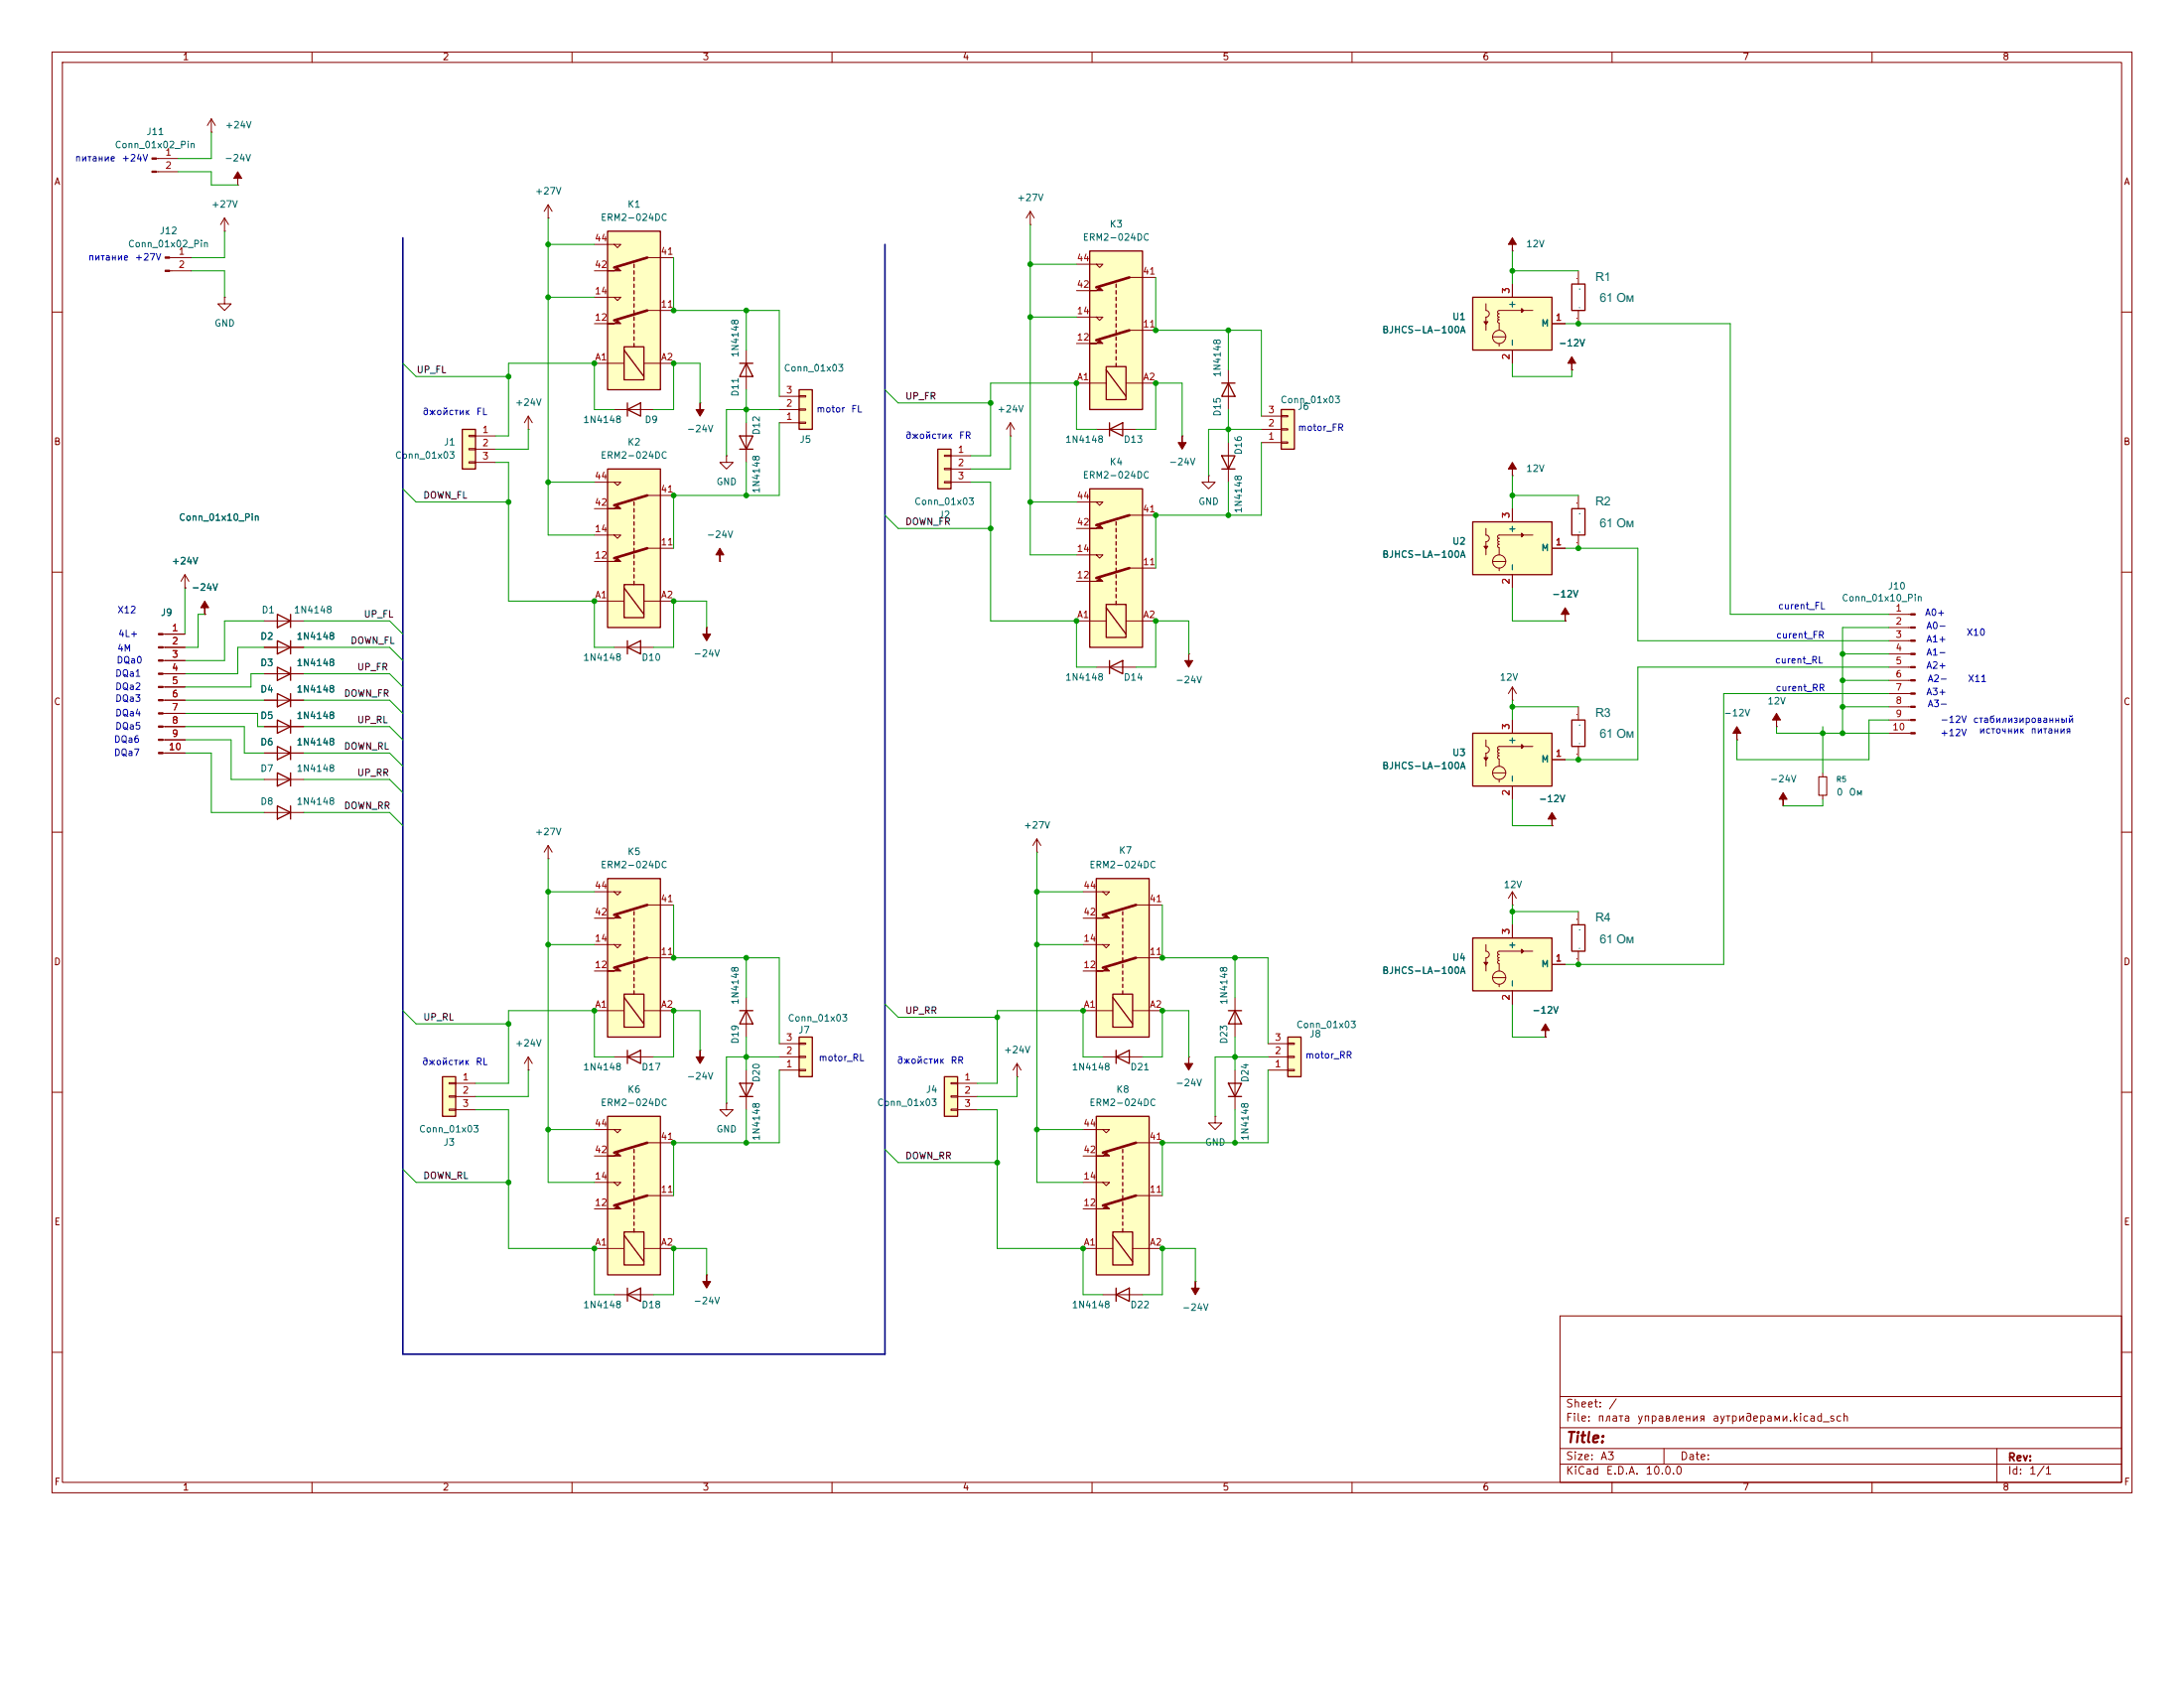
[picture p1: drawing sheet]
<svg xmlns="http://www.w3.org/2000/svg" width="279mm" height="216mm" viewBox="0 0 279 216" stroke-linecap="round" stroke-linejoin="round" font-family="sans-serif">
<g fill="none" stroke="#840000" stroke-width=".13">
<path d="M6.7 6.7h266v184.2h-266zM8 8h263.4v181.6h-263.4zM27 16.9h.1M27 15.2l-.5 .9M27 15.2l.5 .9M27 15.2v1.7M39.9 6.7v1.3M73.2 6.7v1.3M106.4 6.7v1.3M139.7 6.7v1.3M173 6.7v1.3M206.2 6.7v1.3"/>
<path d="M239.5 6.7v1.3M6.7 39.9h1.3M28.7 38v.9h.9l-.9 .8-.8-.8h.8M28.7 38h.1M28.7 29.6h.1M28.7 27.9l-.5 .8M28.7 27.9l.5 .8M28.7 27.9v1.7M30.4 23.7h.1M271.4 39.9h1.3M67.6 54.9h.1M67.6 53.2l-.5 .9"/>
<path d="M67.6 53.2l.5 .9M67.6 53.2v1.7M78.6 52.4h5M89.6 51.5h.1M92.9 58.3v.8h.9l-.9 .9-.8-.9h.8M92.9 58.3h.1M157.1 47.3v5.1M6.7 73.2h1.3M92.1 71.8h.1M271.4 73.2h1.3M78.6 82.8h5M90.4 80.3h.1"/>
<path d="M6.7 106.4h1.3M271.4 106.4h1.3M6.7 139.7h1.3M271.4 139.7h1.3M6.7 173h1.3M199.6 168.3h71.8v21.3h-71.8zM199.6 178.6h71.8M271.4 173h1.3M39.9 189.6v1.3M73.2 189.6v1.3M106.4 189.6v1.3M139.7 189.6v1.3"/>
<path d="M173 189.6v1.3M199.6 187.3h71.8M199.6 185.3h71.8M199.6 182.6h71.8M206.2 189.6v1.3M212.9 185.3v2M239.5 189.6v1.3M255.5 185.3v4.3"/>
</g>
<path d="M80.3 52.4l1.7-.9v1.7zM80.3 51.5v1.7M156.3 49h1.7M157.1 49l.9 1.7h-1.7zM80.3 82.8l1.7-.8v1.6zM80.3 82v1.6" fill="none" stroke="#840000" stroke-width=".17"/>
<g fill="#840000" stroke="#840000" stroke-width=".13">
<path d="M30.4 22l.5 .8h-.5v.9v-.9h-.5z"/>
<path d="M89.6 51.5v.9h.5l-.5 .8-.6-.8h.6z"/>
<path d="M92.1 70.1l.5 .9h-.5v.8v-.8h-.5z"/>
<path d="M90.4 80.3v.8h.5l-.5 .9-.5-.9h.5z"/>
</g>
<path d="M77.7 60h6.8v20.3h-6.8z" fill="#ffffc2"/>
<g fill="none" stroke="#840000" stroke-width=".17">
<path d="M77.7 60h6.8v20.3h-6.8zM141.9 54.9l1.7-.8v1.7zM141.9 54.1v1.7M79.8 74.8h2.6v4.2h-2.6zM79.8 75.2l2.6 3.4M81.1 64.2v.4M81.1 65.1v.4M81.1 65.9v.4M81.1 66.7v.5M81.1 67.6v.4M81.1 68.4v.5M81.1 69.3v.4"/>
<path d="M81.1 70.1v.4M81.1 71v.4M81.1 71.8v.4M81.1 72.7v.4M81.1 73.5v.4M81.1 74.3v.5"/>
</g>
<g fill="none" stroke="#840000" stroke-width=".13">
<path d="M140.2 54.9h5.1M76 68.4h3.4l-.4 .5-.4-.5M76 61.7h3.4l-.4 .4-.4-.4M76 76.9h3.8M76 71.8h1.7M76 65.1h1.7M82.4 76.9h3.8M82.8 70.1h3.4M82.8 63.4h3.4M67.6 136.9h.1M67.6 135.2l-.5 .8M67.6 135.2l.5 .8"/>
<path d="M67.6 135.2v1.7"/>
</g>
<g fill="#840000" stroke="#840000" stroke-width=".13">
<path d="M77.7 71.8h.9l.4-.4 .4 .4z"/>
<path d="M77.7 65.1h.9l.4-.5 .4 .5z"/>
</g>
<path d="M82.8 70.1l-4.2 1.3M82.8 63.4l-4.2 1.2" fill="none" stroke="#840000" stroke-width=".34"/>
<path d="M139.4 32.1h6.8v20.3h-6.8z" fill="#ffffc2"/>
<g fill="none" stroke="#840000" stroke-width=".17">
<path d="M139.4 32.1h6.8v20.3h-6.8zM142.8 36.3v.5M142.8 37.2v.4M142.8 38v.4M142.8 38.9v.4M142.8 39.7v.4M141.5 46.9h2.6v4.2h-2.6zM141.5 47.3l2.6 3.4M142.8 40.6v.4M142.8 41.4v.4M142.8 42.2v.5M142.8 43.1v.4"/>
<path d="M142.8 43.9v.5M142.8 44.8v.4M142.8 45.6v.4M142.8 46.5v.4"/>
</g>
<g fill="none" stroke="#840000" stroke-width=".13">
<path d="M137.7 33.8h3.4l-.4 .4-.5-.4M137.7 37.2h1.7M144.5 35.5h3.4M137.7 40.6h3.4l-.4 .4-.5-.4M137.7 49h3.8M137.7 43.9h1.7M144.1 49h3.8M144.5 42.2h3.4M241.6 78.6h2.8M241.6 80.3h2.8M241.6 82h2.8M241.6 83.6h2.8"/>
<path d="M241.6 85.3h2.8M241.6 87h2.8M241.6 88.7h2.8M241.6 90.4h2.8M241.6 92.1h2.8M241.6 93.8h2.8M132.6 109h.1M132.6 107.3l-.5 .8M132.6 107.3l.6 .8M132.6 107.3v1.7"/>
</g>
<g fill="#840000" stroke="#840000" stroke-width=".13">
<path d="M139.4 43.9h.8l.5-.4 .4 .4z"/>
<path d="M139.4 37.2h.8l.5-.4 .4 .4z"/>
<path d="M244.4 78.5h.6v.2h-.6z"/>
<path d="M244.4 80.2h.6v.1h-.6z"/>
<path d="M244.4 81.9h.6v.1h-.6z"/>
<path d="M244.4 83.6h.6v.1h-.6z"/>
<path d="M244.4 85.2h.6v.2h-.6z"/>
<path d="M244.4 86.9h.6v.2h-.6z"/>
<path d="M244.4 88.6h.6v.2h-.6z"/>
<path d="M244.4 90.3h.6v.2h-.6z"/>
<path d="M244.4 92h.6v.2h-.6z"/>
<path d="M244.4 93.7h.6v.2h-.6z"/>
</g>
<path d="M144.5 35.5l-4.3 1.3M144.5 42.2l-4.3 1.3" fill="none" stroke="#840000" stroke-width=".34"/>
<path d="M140.2 142.8h6.8v20.3h-6.8z" fill="#ffffc2"/>
<g fill="none" stroke="#840000" stroke-width=".17">
<path d="M201.1 65.1h1.7v3.3h-1.7zM35.5 95.5l1.7 .8-1.7 .9zM37.2 95.5v1.7M140.2 142.8h6.8v20.3h-6.8zM142.4 158l2.5 3.4M142.4 157.6h2.5v4.2h-2.5zM143.6 147v.4M143.6 147.9v.4M143.6 148.7v.4M143.6 149.5v.5M143.6 150.4v.4M143.6 151.2v.5"/>
<path d="M143.6 152.1v.4M143.6 152.9v.4M143.6 153.8v.4M143.6 154.6v.4M143.6 155.5v.4M143.6 156.3v.4M143.6 157.1v.5"/>
</g>
<path d="M201.9 63.4v1.7M201.9 68.4v1.7M33.8 96.3h5.1M228.1 103.1h.1M138.6 151.2h3.3l-.4 .5-.4-.5M138.6 144.5h3.3l-.4 .4-.4-.4M138.6 159.7h3.8M138.6 154.6h1.6M138.6 147.9h1.6M144.9 159.7h3.8M145.3 152.9h3.4M145.3 146.2h3.4" fill="none" stroke="#840000" stroke-width=".13"/>
<g fill="#840000" stroke="#840000" stroke-width=".13">
<path d="M140.2 154.6h.9l.4-.4 .4 .4z"/>
<path d="M140.2 147.9h.9l.4-.5 .4 .5z"/>
<path d="M228.1 101.4l.5 .8h-.5v.9v-.9h-.5z"/>
</g>
<path d="M145.3 152.9l-4.2 1.3M145.3 146.2l-4.2 1.2" fill="none" stroke="#840000" stroke-width=".34"/>
<path d="M59.1 54.9h1.7v5.1h-1.7z" fill="#ffffc2"/>
<path d="M59.1 54.9h1.7v5.1h-1.7z" fill="none" stroke="#840000" stroke-width=".17"/>
<path d="M60 55.7h.8v.1h-.8zM60 57.4h.8v.1h-.8zM60 59.1h.8v.1h-.8zM60.8 55.8h2.6M60.8 57.5h2.6M60.8 59.1h2.6" fill="none" stroke="#840000" stroke-width=".13"/>
<path d="M120.8 137.7h1.7v5.1h-1.7z" fill="#ffffc2"/>
<path d="M120.8 137.7h1.7v5.1h-1.7z" fill="none" stroke="#840000" stroke-width=".17"/>
<path d="M121.7 138.5h.8v.1h-.8zM122.5 138.6h2.5M121.7 140.2h.8v.1h-.8zM121.7 141.9h.8v.1h-.8zM122.5 140.2h2.5M122.5 141.9h2.5" fill="none" stroke="#840000" stroke-width=".13"/>
<path d="M77.7 29.6h6.8v20.2h-6.8z" fill="#ffffc2"/>
<g fill="none" stroke="#840000" stroke-width=".17">
<path d="M77.7 29.6h6.8v20.2h-6.8zM81.1 33.8v.4M81.1 34.6v.5M81.1 35.5v.4M81.1 36.3v.5M81.1 37.2v.4M81.1 38v.4M81.1 38.9v.4M81.1 39.7v.4M79.8 44.4h2.6v4.2h-2.6zM79.8 44.8l2.6 3.4M81.1 40.6v.4"/>
<path d="M81.1 41.4v.4M81.1 42.2v.5M81.1 43.1v.4M81.1 43.9v.5M94.6 55.8h1.7l-.8 1.7zM94.6 57.5h1.7M35.5 98.9l1.7 .8-1.7 .8zM37.2 98.9v1.6M35.5 103.1l1.7 .8-1.7 .9zM37.2 103.1v1.7M201.1 118.3h1.7v3.4h-1.7zM142.8 135.2l1.7-.9v1.7z"/>
<path d="M142.8 134.3v1.7"/>
</g>
<g fill="none" stroke="#840000" stroke-width=".13">
<path d="M70.1 27.9h.1M70.1 26.2l-.5 .8M70.1 26.2l.5 .8M70.1 26.2v1.7M76 38h3.4l-.4 .4-.4-.4M76 31.3h3.4l-.4 .4-.4-.4M76 34.6h1.7M82.8 39.7h3.4M82.8 33h3.4M76 46.5h3.8M76 41.4h1.7M82.4 46.5h3.8"/>
<path d="M95.5 54.1v5M193.5 60.8h.1M33.8 99.7h5.1M33.8 103.9h5.1M201.9 116.6v1.7M130.1 137.7h.1M130.1 136l-.5 .9M130.1 136l.5 .9M130.1 136v1.7M141.1 135.2h5.1M197.7 132.6h.1M201.9 121.7v1.7"/>
</g>
<g fill="#840000" stroke="#840000" stroke-width=".13">
<path d="M77.7 41.4h.9l.4-.4 .4 .4z"/>
<path d="M77.7 34.6h.9l.4-.4 .4 .4z"/>
<path d="M193.5 59.1l.5 .9h-.5v.8v-.8h-.5z"/>
<path d="M197.7 131l.5 .8h-.5v.8v-.8h-.5z"/>
</g>
<path d="M82.8 39.7l-4.2 1.3M82.8 33l-4.2 1.2" fill="none" stroke="#840000" stroke-width=".34"/>
<path d="M188.4 120h10.1v6.7h-10.1z" fill="#ffffc2"/>
<g fill="#840000" stroke="#840000" stroke-width=".13">
<path d="M189.8 123.1h.6l-.3 .3z"/>
<path d="M194.7 121.4l.2 .3-.2 .2z"/>
<path d="M200.2 77.7l.5 .9h-.5v.8v-.8h-.5z"/>
</g>
<g fill="none" stroke="#840000" stroke-width=".13">
<path d="M200.2 79.4h.1M193.5 118.3v1.7M190.1 120.8v.9a.43 .43 0 0 1 .4 .4 .43 .43 0 0 1-.4 .4M190.1 122.5v1.7M190.9 125h1.7M191.8 125.9v.3M193.5 126.7v1.7M196.1 121.7h-4.4l-.1 .2 .2 .2h-.2v.2l.2 .2-.2 .2 .2 .1-.2 .3 .2 .2v.9M198.5 123.4h1.7"/>
<circle cx="191.8" cy="125" r=".84"/>
</g>
<path d="M188.4 120h10.1v6.7h-10.1z" fill="none" stroke="#840000" stroke-width=".17"/>
<path d="M188.4 66.7h10.1v6.8h-10.1z" fill="#ffffc2"/>
<g fill="#840000" stroke="#840000" stroke-width=".13">
<path d="M189.8 69.9h.6l-.3 .3z"/>
<path d="M194.7 68.2l.2 .2-.2 .3z"/>
</g>
<g fill="none" stroke="#840000" stroke-width=".13">
<path d="M190.1 67.6v.8a.43 .43 0 0 1 .4 .5 .43 .43 0 0 1-.4 .4v1.7M190.9 71.8h1.7M191.8 68.4h4.3M191.8 72.7v.3M191.8 68.4l-.2 .2v.2l.2 .1-.2 .2 .2 .2-.2 .1 .2 .2-.2 .2 .2 .2v1M193.5 65.1v1.6M193.5 73.5v1.7M198.5 70.1h1.7M78.6 135.2h5"/>
<circle cx="191.8" cy="71.8" r=".84"/>
</g>
<path d="M188.4 66.7h10.1v6.8h-10.1zM80.3 135.2l1.7-.9v1.7zM80.3 134.3v1.7" fill="none" stroke="#840000" stroke-width=".17"/>
<path d="M188.4 93.8h10.1v6.7h-10.1z" fill="#ffffc2"/>
<g fill="#840000" stroke="#840000" stroke-width=".13">
<path d="M189.8 96.9h.6l-.3 .3z"/>
<path d="M194.7 95.2l.2 .3-.2 .2z"/>
<path d="M198.5 103.9l.6 .9h-.6v.8v-.8h-.5z"/>
</g>
<g fill="none" stroke="#840000" stroke-width=".13">
<path d="M190.1 94.6v.9a.43 .43 0 0 1 .4 .4 .43 .43 0 0 1-.4 .4v1.7M190.9 98.9h1.7M191.8 96.3l-.2 .2 .2 .2-.2 .2 .2 .2v.9M191.8 99.7v.3M193.5 92.1v1.7M196.1 95.5h-4.3l-.2 .2 .2 .2-.2 .2 .2 .2M198.5 97.2h1.7M193.5 100.5v1.7M198.5 105.6h.1"/>
<circle cx="191.8" cy="98.9" r=".84"/>
</g>
<path d="M188.4 93.8h10.1v6.7h-10.1z" fill="none" stroke="#840000" stroke-width=".17"/>
<path d="M140.2 112.4h6.8v20.2h-6.8z" fill="#ffffc2"/>
<g fill="none" stroke="#840000" stroke-width=".17">
<path d="M140.2 112.4h6.8v20.2h-6.8zM143.6 116.6v.4M143.6 117.4v.5M143.6 118.3v.4M143.6 119.1v.4M143.6 120v.4M142.4 127.6l2.5 3.4M142.4 127.2h2.5v4.2h-2.5zM143.6 120.8v.4M143.6 121.7v.4M143.6 122.5v.4M143.6 123.4v.4"/>
<path d="M143.6 124.2v.4M143.6 125v.5M143.6 125.9v.4M143.6 126.7v.5"/>
</g>
<g fill="none" stroke="#840000" stroke-width=".13">
<path d="M23.7 75.2h.1M23.7 73.5l-.6 .8M23.7 73.5l.5 .8M23.7 73.5v1.7M20.9 81.1h2.8M20.9 82.8h2.8M20.9 84.5h2.8M20.9 86.2h2.8M20.9 87.9h2.8M20.9 89.6h2.8M20.9 91.2h2.8M20.9 92.9h2.8"/>
<path d="M20.9 94.6h2.8M20.9 96.3h2.8M138.6 114.1h3.3l-.4 .4-.4-.4M138.6 117.4h1.6M145.3 115.7h3.4M193.5 115.7h.1M193.5 114.1l-.5 .8M193.5 114.1l.5 .8M193.5 114.1v1.6M138.6 120.8h3.3l-.4 .4-.4-.4M138.6 129.3h3.8M138.6 124.2h1.6"/>
<path d="M144.9 129.3h3.8M145.3 122.5h3.4"/>
</g>
<g fill="#840000" stroke="#840000" stroke-width=".13">
<path d="M140.2 124.2h.9l.4-.4 .4 .4z"/>
<path d="M140.2 117.4h.9l.4-.4 .4 .4z"/>
<path d="M20.3 81h.6v.2h-.6z"/>
<path d="M20.3 82.7h.6v.2h-.6z"/>
<path d="M20.3 84.4h.6v.2h-.6z"/>
<path d="M20.3 86.1h.6v.2h-.6z"/>
<path d="M20.3 87.8h.6v.2h-.6z"/>
<path d="M20.3 89.5h.6v.1h-.6z"/>
<path d="M20.3 91.2h.6v.1h-.6z"/>
<path d="M20.3 92.9h.6v.1h-.6z"/>
<path d="M20.3 94.5h.6v.2h-.6z"/>
<path d="M20.3 96.2h.6v.2h-.6z"/>
</g>
<path d="M145.3 115.7l-4.2 1.3M145.3 122.5l-4.2 1.3" fill="none" stroke="#840000" stroke-width=".34"/>
<path d="M164.8 132.6h1.6v5.1h-1.6z" fill="#ffffc2"/>
<path d="M156.3 58.3h1.7l-.9 1.7zM156.3 60h1.7M35.5 85.3l1.7 .9-1.7 .8zM35.5 88.7l1.7 .9-1.7 .8zM37.2 85.3v1.7M37.2 88.7v1.7M164.8 132.6h1.6v5.1h-1.6z" fill="none" stroke="#840000" stroke-width=".17"/>
<path d="M157.1 56.6v5.1M26.2 78.6h.1M33.8 86.2h5.1M33.8 89.6h5.1M89.6 134.3h.1M162.2 136.9h2.6M162.2 135.2h2.6M162.2 133.5h2.6M164.8 136.8h.8v.2h-.8zM164.8 135.1h.8v.2h-.8zM164.8 133.4h.8v.2h-.8z" fill="none" stroke="#840000" stroke-width=".13"/>
<g fill="#840000" stroke="#840000" stroke-width=".13">
<path d="M26.2 76.9l.5 .8h-.5v.9v-.9h-.5z"/>
<path d="M89.6 134.3v.9h.5l-.5 .8-.6-.8h.6z"/>
</g>
<path d="M163.9 52.4h1.7v5.1h-1.7z" fill="#ffffc2"/>
<path d="M163.9 52.4h1.7v5.1h-1.7zM35.5 92.1l1.7 .8-1.7 .9zM37.2 92.1v1.7M201.1 92.1h1.7v3.4h-1.7zM157.1 138.6h1.7l-.8 1.6zM157.1 140.2h1.7" fill="none" stroke="#840000" stroke-width=".17"/>
<g fill="none" stroke="#840000" stroke-width=".13">
<path d="M193.5 32.1h.1M161.4 56.6h2.5M161.4 54.9h2.5M161.4 53.2h2.5M163.9 56.5h.9v.2h-.9zM163.9 54.8h.9v.2h-.9zM163.9 53.1h.9v.2h-.9zM33.8 92.9h5.1M152.1 83.6h.1M201.9 90.4v1.7M201.9 95.5v1.7M222.2 94.6h.1"/>
<path d="M227.3 92.9h.1M152.1 135.2h.1M158 136.9v5M92.9 141.1v.8h.9l-.9 .9-.8-.9h.8M92.9 141.1h.1"/>
</g>
<g fill="#840000" stroke="#840000" stroke-width=".13">
<path d="M152.1 83.6v.9h.5l-.5 .8-.5-.8h.5z"/>
<path d="M152.1 135.2v.8h.5l-.5 .9-.5-.9h.5z"/>
<path d="M222.2 92.9l.5 .9h-.5v.8v-.8h-.5z"/>
<path d="M227.3 91.2l.5 .9h-.5v.8v-.8h-.5z"/>
<path d="M193.5 30.4l.5 .9h-.5v.8v-.8h-.5z"/>
</g>
<path d="M188.4 38h10.1v6.8h-10.1z" fill="#ffffc2"/>
<g fill="#840000" stroke="#840000" stroke-width=".13">
<path d="M189.8 41.1h.6l-.3 .4z"/>
<path d="M194.7 39.5l.2 .2-.2 .3z"/>
<path d="M152.9 163.9v.9h.5l-.5 .8-.5-.8h.5z"/>
<path d="M151.2 55.8v.8h.5l-.5 .9-.5-.9h.5z"/>
</g>
<g fill="none" stroke="#840000" stroke-width=".13">
<path d="M190.1 38.9v.8a.43 .43 0 0 1 .4 .4 .43 .43 0 0 1-.4 .5M193.5 36.3v1.7M196.1 39.7h-4.4l-.1 .3 .2 .1-.2 .1v.2l.2 .1-.2 .2 .2 .2-.2 .2 .2 .2v.9M151.2 55.8h.1M190.1 40.6v1.6M190.9 43.1h1.7M191.8 43.9v.4M193.5 44.8v1.7M198.5 41.4h1.7M33.8 79.4h5.1M154.6 60.8v.9h.9l-.9 .8-.8-.8h.8M154.6 60.8h.1"/>
<path d="M33.8 82.8h5.1M233.2 98.9v.5M233.2 101.7v.5M141.1 165.6h5.1M152.9 163.9h.1"/>
<circle cx="191.8" cy="43.1" r=".84"/>
</g>
<path d="M188.4 38h10.1v6.8h-10.1zM35.5 78.6l1.7 .8-1.7 .9zM37.2 78.6v1.7M35.5 82l1.7 .8-1.7 .8zM37.2 82v1.6M142.8 165.6l1.7-.8v1.6zM142.8 164.8v1.6" fill="none" stroke="#840000" stroke-width=".17"/>
<path d="M232.7 99.4h1v2.3h-1z" fill="none" stroke="#840000" stroke-width=".14"/>
<path d="M139.4 62.5h6.8v20.3h-6.8z" fill="#ffffc2"/>
<g fill="none" stroke="#840000" stroke-width=".17">
<path d="M139.4 62.5h6.8v20.3h-6.8zM141.5 77.3h2.6v4.2h-2.6zM141.5 77.7l2.6 3.4M142.8 66.7v.5M142.8 67.6v.4M142.8 68.4v.5M142.8 69.3v.4M142.8 70.1v.4M142.8 71v.4M142.8 71.8v.4M142.8 72.7v.4M142.8 73.5v.4"/>
<path d="M142.8 74.3v.5M142.8 75.2v.4M142.8 76v.5M142.8 76.9v.4M157.1 129.3h1.7M158 129.3l.8 1.7h-1.7z"/>
</g>
<g fill="none" stroke="#840000" stroke-width=".13">
<path d="M137.7 71h3.4l-.4 .4-.5-.4M137.7 64.2h3.4l-.4 .4-.5-.4M137.7 79.4h3.8M137.7 74.3h1.7M137.7 67.6h1.7M144.1 79.4h3.8M144.5 72.7h3.4M144.5 65.9h3.4M70.1 109.8h.1M70.1 108.1l-.5 .9M70.1 108.1l.5 .9M70.1 108.1v1.7"/>
<path d="M158 127.6v5"/>
</g>
<g fill="#840000" stroke="#840000" stroke-width=".13">
<path d="M139.4 74.3h.8l.5-.4 .4 .4z"/>
<path d="M139.4 67.6h.8l.5-.4 .4 .4z"/>
</g>
<path d="M144.5 72.7l-4.3 1.2M144.5 65.9l-4.3 1.3" fill="none" stroke="#840000" stroke-width=".34"/>
<path d="M77.7 112.4h6.8v20.2h-6.8z" fill="#ffffc2"/>
<g fill="none" stroke="#840000" stroke-width=".17">
<path d="M77.7 112.4h6.8v20.2h-6.8zM81.1 116.6v.4M81.1 117.4v.5M81.1 118.3v.4M81.1 119.1v.4M81.1 120v.4M79.8 127.2h2.6v4.2h-2.6zM79.8 127.6l2.6 3.4M81.1 120.8v.4M81.1 121.7v.4M81.1 122.5v.4M81.1 123.4v.4"/>
<path d="M81.1 124.2v.4M81.1 125v.5M81.1 125.9v.4M81.1 126.7v.5"/>
</g>
<path d="M76 114.1h3.4l-.4 .4-.4-.4M76 117.4h1.7M82.8 115.7h3.4M76 120.8h3.4l-.4 .4-.4-.4M76 129.3h3.8M76 124.2h1.7M82.4 129.3h3.8M82.8 122.5h3.4" fill="none" stroke="#840000" stroke-width=".13"/>
<g fill="#840000" stroke="#840000" stroke-width=".13">
<path d="M77.7 124.2h.9l.4-.4 .4 .4z"/>
<path d="M77.7 117.4h.9l.4-.4 .4 .4z"/>
</g>
<path d="M82.8 115.7l-4.2 1.3M82.8 122.5l-4.2 1.3" fill="none" stroke="#840000" stroke-width=".34"/>
<path d="M56.6 137.7h1.7v5.1h-1.7z" fill="#ffffc2"/>
<path d="M201.1 36.3h1.7v3.4h-1.7zM141.9 85.3l1.7-.8v1.7zM141.9 84.5v1.7M56.6 137.7h1.7v5.1h-1.7z" fill="none" stroke="#840000" stroke-width=".17"/>
<g fill="none" stroke="#840000" stroke-width=".13">
<path d="M20 20.3h2.8M20 22h2.8M21.7 33h2.8M21.7 34.6h2.8M201.9 34.6v1.7M201.9 39.7v1.7M201.1 47.3h.1M140.2 85.3h5.1M193.5 89.6h.1M193.5 87.9l-.5 .8M193.5 87.9l.5 .8M193.5 87.9v1.7"/>
<path d="M57.5 138.5h.8v.1h-.8zM58.3 138.6h2.5M57.5 140.2h.8v.1h-.8zM57.5 141.9h.8v.1h-.8zM58.3 140.2h2.5M58.3 141.9h2.5M155.5 142.8v.8h.8l-.8 .9-.9-.9h.9M155.5 142.8h.1"/>
</g>
<g fill="#840000" stroke="#840000" stroke-width=".13">
<path d="M201.1 45.6l.5 .9h-.5v.8v-.8h-.5z"/>
<path d="M19.4 20.2h.6v.2h-.6z"/>
<path d="M19.4 21.9h.6v.2h-.6z"/>
<path d="M21.1 32.9h.6v.1h-.6z"/>
<path d="M21.1 34.6h.6v.1h-.6z"/>
</g>
<path d="M102.2 49.8h1.7v5.1h-1.7z" fill="#ffffc2"/>
<path d="M102.2 49.8h1.7v5.1h-1.7z" fill="none" stroke="#840000" stroke-width=".17"/>
<g fill="none" stroke="#840000" stroke-width=".13">
<path d="M131.8 28.7h.1M131.8 27l-.5 .9M131.8 27l.5 .9M131.8 27v1.7M99.7 54.1h2.5M99.7 52.4h2.5M99.7 50.7h2.5M102.2 54h.9v.2h-.9zM102.2 52.3h.9v.2h-.9zM102.2 50.6h.9v.2h-.9zM129.3 55.8h.1M129.3 54.1l-.5 .8"/>
<path d="M129.3 54.1l.5 .8M129.3 54.1v1.7"/>
</g>
<path d="M120 57.5h1.7v5h-1.7z" fill="#ffffc2"/>
<path d="M94.6 46.5h1.7M95.5 46.5l.8 1.7h-1.7zM120 57.5h1.7v5h-1.7zM80.3 165.6l1.7-.8v1.6zM80.3 164.8v1.6" fill="none" stroke="#840000" stroke-width=".17"/>
<path d="M95.5 44.8v5M120.8 58.2h.9v.2h-.9zM120.8 59.9h.9v.2h-.9zM121.7 58.3h2.5M121.7 60h2.5M120.8 61.6h.9v.2h-.9zM121.7 61.7h2.5M78.6 165.6h5M90.4 163.1h.1" fill="none" stroke="#840000" stroke-width=".13"/>
<path d="M90.4 163.1v.8h.5l-.5 .9-.5-.9h.5z" fill="#840000" stroke="#840000" stroke-width=".13"/>
<path d="M77.7 142.8h6.8v20.3h-6.8z" fill="#ffffc2"/>
<g fill="none" stroke="#840000" stroke-width=".17">
<path d="M94.6 129.3h1.7M95.5 129.3l.8 1.7h-1.7zM77.7 142.8h6.8v20.3h-6.8zM79.8 157.6h2.6v4.2h-2.6zM79.8 158l2.6 3.4M81.1 147v.4M81.1 147.9v.4M81.1 148.7v.4M81.1 149.5v.5M81.1 150.4v.4M81.1 151.2v.5M81.1 152.1v.4"/>
<path d="M81.1 152.9v.4M81.1 153.8v.4M81.1 154.6v.4M81.1 155.5v.4M81.1 156.3v.4M81.1 157.1v.5"/>
</g>
<path d="M95.5 127.6v5M76 151.2h3.4l-.4 .5-.4-.5M76 144.5h3.4l-.4 .4-.4-.4M76 159.7h3.8M76 154.6h1.7M76 147.9h1.7M82.4 159.7h3.8M82.8 152.9h3.4M82.8 146.2h3.4" fill="none" stroke="#840000" stroke-width=".13"/>
<g fill="#840000" stroke="#840000" stroke-width=".13">
<path d="M77.7 154.6h.9l.4-.4 .4 .4z"/>
<path d="M77.7 147.9h.9l.4-.5 .4 .5z"/>
</g>
<path d="M82.8 152.9l-4.2 1.3M82.8 146.2l-4.2 1.2" fill="none" stroke="#840000" stroke-width=".34"/>
<path d="M102.2 132.6h1.7v5.1h-1.7z" fill="#ffffc2"/>
<path d="M94.6 138.6h1.7l-.8 1.6zM102.2 132.6h1.7v5.1h-1.7zM94.6 140.2h1.7" fill="none" stroke="#840000" stroke-width=".17"/>
<g fill="none" stroke="#840000" stroke-width=".13">
<path d="M193.5 36.3v1.7M193.5 44.8v1.7M198.5 41.4h1.7M201.1 47.3h.1M23.7 75.2h.1M26.2 78.6h.1M193.5 65.1v1.6M193.5 73.5v1.7M198.5 70.1h1.7M200.2 79.4h.1M21.1 96.3h2.6M21.1 82.8h2.6"/>
<path d="M21.1 92.9h2.6M21.1 89.6h2.6M21.1 86.2h2.6M21.1 81.1h2.6M21.1 84.5h2.6M21.1 87.9h2.6M21.1 91.2h2.6M21.1 94.6h2.6M33.8 96.3h1.7M33.8 82.8h1.7M33.8 92.9h1.7M33.8 89.6h1.7"/>
<path d="M33.8 86.2h1.7M37.2 96.3h1.7M37.2 82.8h1.7M37.2 92.9h1.7M37.2 89.6h1.7M37.2 86.2h1.7M193.5 92.1v1.7M198.5 97.2h1.7M193.5 100.5v1.7M193.5 118.3v1.7M198.5 105.6h.1M95.5 136.9v5"/>
<path d="M99.7 136.9h2.5M99.7 135.2h2.5M99.7 133.5h2.5M102.2 136.8h.9v.2h-.9zM102.2 135.1h.9v.2h-.9zM102.2 133.4h.9v.2h-.9zM193.5 126.7v1.7M197.7 132.6h.1M198.5 123.4h1.7"/>
</g>
<path d="M51.5 30.4v142.8h61.7v-141.9" fill="none" stroke="#000084" stroke-width=".2"/>
<g fill="none" stroke="#009600" stroke-width=".13">
<path d="M27 16.9v3.4h-4.2M22.8 22h4.2v1.7h3.4M24.5 34.6h4.2v3.4M28.7 29.6v3.4h-4.2M70.1 27.9v40.5h5.9M70.1 38h5.9M70.1 31.3h5.9M86.2 33v6.7h13.5v11M95.5 39.7v5.1M131.8 28.7v42.3h5.9M131.8 33.8h5.9M147.9 35.5v6.7h13.5v11"/>
<path d="M193.5 32.1v4.2M193.5 34.6h8.4M51.5 46.5l1.7 1.7h11.9M63.4 59.1h1.7v17.8h10.9v5.9h2.6M67.6 54.9v2.6h-4.2M78.6 52.4h-2.6v-5.9h-10.9v9.3h-1.7M89.6 51.5v-5h-3.4v5.9h-2.6M95.5 49.8v4.3M95.5 59.1v4.3M99.7 54.1v9.3h-13.5v6.7M99.7 52.4h-6.8v5.9M113.2 49.8l1.7 1.7h11.8"/>
<path d="M129.3 55.8v4.2h-5.1M131.8 40.6h5.9M140.2 54.9h-2.5v-5.9h-11v9.3h-2.5M145.3 54.9h2.6v-5.9h3.3v6.8M157.1 42.2v5.1M157.1 52.4v4.2M161.4 56.6v9.3h-13.5v6.8M161.4 54.9h-6.8v5.9M193.5 46.5v1.7h7.6v-.9M200.2 41.4h21.2v37.2h20.2M23.7 75.2v5.9M26.2 78.6h-.9v4.2h-1.6"/>
<path d="M33.8 79.4h-5.1v5.1h-5M38.9 79.4h10.9l1.7 1.7M51.5 62.5l1.7 1.7h11.9M70.1 61.7h5.9M113.2 65.9l1.7 1.7h11.8M124.2 61.7h2.5v17.7h11v5.9h2.5M131.8 64.2h5.9M157.1 61.7v4.2M193.5 75.2v4.2h6.7M193.5 60.8v4.3M193.5 63.4h8.4M200.2 70.1h9.3v11.9h32.1"/>
<path d="M23.7 96.3h3.3v7.6h6.8M23.7 92.9h7.6v3.4h2.5M23.7 94.6h5.9v5.1h4.2M23.7 91.2h9.3v1.7h.8M23.7 89.6h10.1M33.8 82.8h-3.4v3.4h-6.7M33.8 86.2h-1.7v1.7h-8.4M38.9 82.8h10.9l1.7 1.7M38.9 96.3h10.9l1.7 1.7M38.9 99.7h10.9l1.7 1.7M38.9 92.9h10.9l1.7 1.7M38.9 86.2h10.9l1.7 1.7"/>
<path d="M38.9 89.6h10.9l1.7 1.6M90.4 80.3v-3.4h-4.2v5.9h-2.6M152.1 83.6v-4.2h-4.2v5.9h-2.6M193.5 89.6v2.5M193.5 90.4h8.4M227.3 92.9v.9h14.3M233.2 92.9v6M235.7 90.4h5.9M235.7 83.6h5.9M235.7 87h5.9M241.6 85.3h-32.1v11.9h-9.3M241.6 88.7h-21.1v34.7h-20.3"/>
<path d="M241.6 80.3h-5.9v13.5M241.6 92.1h-2.5v5.1h-16.9v-2.6M38.9 103.9h10.9l1.7 1.7M70.1 109.8v41.4h5.9M70.1 114.1h5.9M86.2 115.7v6.8h13.5v11M132.6 109v42.2h6M132.6 114.1h6M148.7 115.7v6.8h13.5v11M193.5 102.2v3.4h5M193.5 115.7v2.6M193.5 116.6h8.4"/>
<path d="M233.2 102.2v.9h-5.1M51.5 129.3l1.7 1.7h11.9M67.6 136.9v3.3h-6.8M70.1 120.8h5.9M78.6 135.2h-2.6v-5.9h-10.9v9.3h-4.3M89.6 134.3v-5h-3.4v5.9h-2.6M95.5 122.5v5.1M95.5 132.6v4.3M99.7 136.9v9.3h-13.5v6.7M99.7 135.2h-6.8v5.9M113.2 128.4l1.7 1.7h12.7M130.1 137.7v2.5h-5.1"/>
<path d="M132.6 120.8h6M141.1 135.2h-2.5v-5.9h-11v9.3h-2.6M146.2 135.2h2.5v-5.9h3.4v5.9M158 122.5v5.1M158 132.6v4.3M162.2 136.9v9.3h-13.5v6.7M162.2 135.2h-6.7v7.6M193.5 128.4v4.2h4.2M51.5 149.5l1.7 1.7h11.9M60.8 141.9h4.3v17.8h10.9v5.9h2.6M70.1 144.5h5.9M95.5 141.9v4.3"/>
<path d="M113.2 147l1.7 1.7h12.7M125 141.9h2.6v17.8h11v5.9h2.5M132.6 144.5h6M158 141.9v4.3M90.4 163.1v-3.4h-4.2v5.9h-2.6M152.9 163.9v-4.2h-4.2v5.9h-2.5"/>
</g>
<g fill="#009600" stroke="#009600" stroke-width=".13">
<circle cx="235.7" cy="87" r=".3"/>
<circle cx="235.7" cy="90.4" r=".3"/>
<circle cx="95.5" cy="122.5" r=".3"/>
<circle cx="132.6" cy="120.8" r=".3"/>
<circle cx="132.6" cy="114.1" r=".3"/>
<circle cx="127.6" cy="130.1" r=".3"/>
<circle cx="127.6" cy="148.7" r=".3"/>
<circle cx="132.6" cy="144.5" r=".3"/>
<circle cx="138.6" cy="129.3" r=".3"/>
<circle cx="148.7" cy="129.3" r=".3"/>
<circle cx="158" cy="122.5" r=".3"/>
<circle cx="147.9" cy="79.4" r=".3"/>
<circle cx="148.7" cy="122.5" r=".3"/>
<circle cx="147.9" cy="49" r=".3"/>
<circle cx="147.9" cy="42.2" r=".3"/>
<circle cx="131.8" cy="40.6" r=".3"/>
<circle cx="137.7" cy="49" r=".3"/>
<circle cx="157.1" cy="54.9" r=".3"/>
<circle cx="157.1" cy="65.9" r=".3"/>
<circle cx="147.9" cy="65.9" r=".3"/>
<circle cx="126.7" cy="67.6" r=".3"/>
<circle cx="137.7" cy="79.4" r=".3"/>
<circle cx="157.1" cy="42.2" r=".3"/>
<circle cx="131.8" cy="33.8" r=".3"/>
<circle cx="235.7" cy="93.8" r=".3"/>
<circle cx="201.9" cy="123.4" r=".3"/>
<circle cx="193.5" cy="116.6" r=".3"/>
<circle cx="235.7" cy="83.6" r=".3"/>
<circle cx="201.9" cy="97.2" r=".3"/>
<circle cx="233.2" cy="93.8" r=".3"/>
<circle cx="193.5" cy="90.4" r=".3"/>
<circle cx="158" cy="146.2" r=".3"/>
<circle cx="148.7" cy="146.2" r=".3"/>
<circle cx="148.7" cy="159.7" r=".3"/>
<circle cx="138.6" cy="159.7" r=".3"/>
<circle cx="158" cy="135.2" r=".3"/>
<circle cx="201.9" cy="41.4" r=".3"/>
<circle cx="201.9" cy="70.1" r=".3"/>
<circle cx="193.5" cy="63.4" r=".3"/>
<circle cx="193.5" cy="34.6" r=".3"/>
<circle cx="70.1" cy="120.8" r=".3"/>
<circle cx="65.1" cy="131" r=".3"/>
<circle cx="65.1" cy="151.2" r=".3"/>
<circle cx="70.1" cy="144.5" r=".3"/>
<circle cx="70.1" cy="114.1" r=".3"/>
<circle cx="95.5" cy="52.4" r=".3"/>
<circle cx="95.5" cy="39.7" r=".3"/>
<circle cx="70.1" cy="61.7" r=".3"/>
<circle cx="76" cy="46.5" r=".3"/>
<circle cx="95.5" cy="63.4" r=".3"/>
<circle cx="65.1" cy="48.2" r=".3"/>
<circle cx="65.1" cy="64.2" r=".3"/>
<circle cx="70.1" cy="38" r=".3"/>
<circle cx="86.2" cy="39.7" r=".3"/>
<circle cx="70.1" cy="31.3" r=".3"/>
<circle cx="126.7" cy="51.5" r=".3"/>
<circle cx="131.8" cy="64.2" r=".3"/>
<circle cx="95.5" cy="146.2" r=".3"/>
<circle cx="86.2" cy="146.2" r=".3"/>
<circle cx="86.2" cy="159.7" r=".3"/>
<circle cx="76" cy="129.3" r=".3"/>
<circle cx="76" cy="159.7" r=".3"/>
<circle cx="86.2" cy="122.5" r=".3"/>
<circle cx="86.2" cy="129.3" r=".3"/>
<circle cx="95.5" cy="135.2" r=".3"/>
<circle cx="86.2" cy="46.5" r=".3"/>
<circle cx="86.2" cy="63.4" r=".3"/>
<circle cx="76" cy="76.9" r=".3"/>
<circle cx="86.2" cy="76.9" r=".3"/>
</g>
<g font-size="1.6" fill="#006464">
<text x="204.1" y="35.9">R1</text>
<text x="204.7" y="38.7">61 Ом</text>
<text x="204.1" y="64.6">R2</text>
<text x="204.7" y="67.4">61 Ом</text>
<text x="204.1" y="91.6">R3</text>
<text x="204.7" y="94.4">61 Ом</text>
<text x="204.1" y="117.8">R4</text>
<text x="204.7" y="120.6">61 Ом</text>
</g>
<text font-size="1.3" fill="#840000" x="200.2" y="184.9">Title:</text>
<g font-size="1" fill="#840000">
<text x="200.2" y="182.1">File:</text>
<text x="200.2" y="180.3">Sheet:</text>
<text x="204.3" y="182.1">плата</text>
<text x="205.7" y="180.3">/</text>
<text x="209.4" y="182.1">управления</text>
<text x="219" y="182.1">аутридерами.kicad_sch</text>
<text x="200.2" y="188.9">KiCad</text>
<text x="200.2" y="187">Size:</text>
<text x="204.7" y="187">A3</text>
<text x="205.4" y="188.9">E.D.A.</text>
<text x="210.4" y="188.9">10.0.0</text>
<text x="214.9" y="187">Date:</text>
<text x="256.8" y="187.1">Rev:</text>
<text x="256.8" y="188.9">Id:</text>
<text x="259.5" y="188.9">1/1</text>
</g>
<g font-size=".9" fill="#840000">
<text x="23.3" y="7.9">1</text>
<text x="56.5" y="7.9">2</text>
<text x="89.8" y="7.9">3</text>
<text x="123.1" y="7.9">4</text>
<text x="156.3" y="7.9">5</text>
<text x="189.6" y="7.9">6</text>
<text x="222.9" y="7.9">7</text>
<text x="256.1" y="7.9">8</text>
<text x="6.9" y="23.9">A</text>
<text x="271.6" y="23.9">A</text>
<text x="6.8" y="57.1">B</text>
<text x="271.6" y="57.1">B</text>
<text x="6.8" y="90.4">C</text>
<text x="271.6" y="90.4">C</text>
<text x="6.8" y="123.7">D</text>
<text x="271.6" y="123.7">D</text>
<text x="6.9" y="156.9">E</text>
<text x="271.6" y="156.9">E</text>
<text x="6.9" y="190.2">F</text>
<text x="23.3" y="190.8">1</text>
<text x="56.5" y="190.8">2</text>
<text x="89.8" y="190.8">3</text>
<text x="123.1" y="190.8">4</text>
<text x="156.3" y="190.8">5</text>
<text x="189.6" y="190.8">6</text>
<text x="222.9" y="190.8">7</text>
<text x="256.1" y="190.8">8</text>
<text x="271.6" y="190.2">F</text>
</g>
<g font-size=".8" fill="#006464">
<text x="18.7" y="17.5">J11</text>
<text x="28.7" y="16.6">+24V</text>
<text x="14.6" y="19.2">Conn_01x02_Pin</text>
<text x="28.7" y="20.9">-24V</text>
<text x="27" y="26.8">+27V</text>
<text x="68.4" y="25.1">+27V</text>
<text x="76.8" y="28.5">ERM2-024DC</text>
<text x="80.2" y="26.8">K1</text>
<text x="130" y="25.9">+27V</text>
<text x="141.9" y="29.3">K3</text>
<text x="16.3" y="31.8">Conn_01x02_Pin</text>
<text x="20.4" y="30.1">J12</text>
<text x="138.5" y="31">ERM2-024DC</text>
<text x="195.2" y="31.8">12V</text>
<text x="27.4" y="42">GND</text>
<text x="185.7" y="41.1">U1</text>
<text x="194.1" y="39.5" transform="rotate(-90 194.1 39.5)">+</text>
<text x="197.1" y="42">M</text>
<text x="94.7" y="45.8" transform="rotate(-90 94.7 45.8)">1N4148</text>
<text x="100.2" y="47.7">Conn_01x03</text>
<text x="176.8" y="42.8">BJHCS-LA-100A</text>
<text x="194.1" y="44.4" transform="rotate(-90 194.1 44.4)">-</text>
<text x="199.3" y="44.5">-12V</text>
<text x="65.8" y="52.1">+24V</text>
<text x="94.7" y="50.8" transform="rotate(-90 94.7 50.8)">D11</text>
<text x="127.5" y="53">+24V</text>
<text x="156.4" y="53.3" transform="rotate(-90 156.4 53.3)">D15</text>
<text x="156.4" y="48.3" transform="rotate(-90 156.4 48.3)">1N4148</text>
<text x="163.7" y="51.8">Conn_01x03</text>
<text x="165.9" y="52.6">J6</text>
<text x="50.5" y="58.9">Conn_01x03</text>
<text x="56.7" y="57.2">J1</text>
<text x="74.5" y="54.3">1N4148</text>
<text x="76.8" y="58.9">ERM2-024DC</text>
<text x="80.2" y="57.2">K2</text>
<text x="82.4" y="54.3">D9</text>
<text x="87.8" y="55.5">-24V</text>
<text x="97.4" y="55.7" transform="rotate(-90 97.4 55.7)">D12</text>
<text x="102.2" y="56.8">J5</text>
<text x="136.2" y="56.8">1N4148</text>
<text x="141.9" y="59.7">K4</text>
<text x="143.7" y="56.8">D13</text>
<text x="149.5" y="59.7">-24V</text>
<text x="159.1" y="58.2" transform="rotate(-90 159.1 58.2)">D16</text>
<text x="91.6" y="62.3">GND</text>
<text x="97.4" y="63.2" transform="rotate(-90 97.4 63.2)">1N4148</text>
<text x="116.9" y="64.8">Conn_01x03</text>
<text x="138.5" y="61.4">ERM2-024DC</text>
<text x="153.3" y="64.8">GND</text>
<text x="159.1" y="65.7" transform="rotate(-90 159.1 65.7)">1N4148</text>
<text x="195.2" y="60.6">12V</text>
<text x="22.8" y="66.8">Conn_01x10_Pin</text>
<text x="90.3" y="69">-24V</text>
<text x="120" y="66.5">J2</text>
<text x="176.8" y="71.5">BJHCS-LA-100A</text>
<text x="185.7" y="69.9">U2</text>
<text x="194.1" y="68.3" transform="rotate(-90 194.1 68.3)">+</text>
<text x="197.1" y="70.7">M</text>
<text x="21.9" y="72.4">+24V</text>
<text x="24.4" y="75.8">-24V</text>
<text x="194.1" y="73.2" transform="rotate(-90 194.1 73.2)">-</text>
<text x="198.5" y="76.6">-12V</text>
<text x="235.6" y="77.1">Conn_01x10_Pin</text>
<text x="241.5" y="75.6">J10</text>
<text x="20.5" y="79">J9</text>
<text x="33.2" y="82">D2</text>
<text x="33.4" y="78.6">D1</text>
<text x="37.5" y="78.6">1N4148</text>
<text x="37.9" y="82">1N4148</text>
<text x="33.2" y="85.4">D3</text>
<text x="33.2" y="88.8">D4</text>
<text x="37.9" y="85.4">1N4148</text>
<text x="37.9" y="88.8">1N4148</text>
<text x="74.5" y="84.7">1N4148</text>
<text x="82" y="84.7">D10</text>
<text x="88.6" y="84.2">-24V</text>
<text x="136.2" y="87.3">1N4148</text>
<text x="143.7" y="87.3">D14</text>
<text x="150.3" y="87.6">-24V</text>
<text x="191.8" y="87.3">12V</text>
<text x="33.2" y="95.5">D6</text>
<text x="33.2" y="92.2">D5</text>
<text x="37.9" y="95.5">1N4148</text>
<text x="37.9" y="92.2">1N4148</text>
<text x="194.1" y="95.3" transform="rotate(-90 194.1 95.3)">+</text>
<text x="220.4" y="91.8">-12V</text>
<text x="226" y="90.3">12V</text>
<text x="33.2" y="98.9">D7</text>
<text x="37.9" y="98.9">1N4148</text>
<text x="176.8" y="98.6">BJHCS-LA-100A</text>
<text x="185.7" y="96.9">U3</text>
<text x="194.1" y="100.2" transform="rotate(-90 194.1 100.2)">-</text>
<text x="197.1" y="97.7">M</text>
<text x="226.4" y="100.3">-24V</text>
<text x="234.9" y="102">0</text>
<text x="236.5" y="102">Ом</text>
<text x="33.2" y="103.1">D8</text>
<text x="37.9" y="103.1">1N4148</text>
<text x="68.4" y="107">+27V</text>
<text x="130.9" y="106.2">+27V</text>
<text x="196.8" y="102.8">-12V</text>
<text x="76.8" y="111.3">ERM2-024DC</text>
<text x="80.2" y="109.6">K5</text>
<text x="139.3" y="111.3">ERM2-024DC</text>
<text x="143.1" y="109.4">K7</text>
<text x="192.3" y="113.8">12V</text>
<text x="176.8" y="124.8">BJHCS-LA-100A</text>
<text x="185.7" y="123.1">U4</text>
<text x="194.1" y="121.5" transform="rotate(-90 194.1 121.5)">+</text>
<text x="197.1" y="123.9">M</text>
<text x="94.7" y="128.6" transform="rotate(-90 94.7 128.6)">1N4148</text>
<text x="100.7" y="130.9">Conn_01x03</text>
<text x="157.2" y="128.6" transform="rotate(-90 157.2 128.6)">1N4148</text>
<text x="165.8" y="131.7">Conn_01x03</text>
<text x="194.1" y="126.4" transform="rotate(-90 194.1 126.4)">-</text>
<text x="195.9" y="129.8">-12V</text>
<text x="65.8" y="134.1">+24V</text>
<text x="74.5" y="137.1">1N4148</text>
<text x="82" y="137.1">D17</text>
<text x="94.7" y="133.6" transform="rotate(-90 94.7 133.6)">D19</text>
<text x="102.1" y="132.4">J7</text>
<text x="128.4" y="134.9">+24V</text>
<text x="137.1" y="137.1">1N4148</text>
<text x="144.5" y="137.1">D21</text>
<text x="157.2" y="133.6" transform="rotate(-90 157.2 133.6)">D23</text>
<text x="167.5" y="132.9">J8</text>
<text x="76.8" y="141.7">ERM2-024DC</text>
<text x="80.2" y="140">K6</text>
<text x="87.8" y="138.3">-24V</text>
<text x="97.4" y="138.5" transform="rotate(-90 97.4 138.5)">D20</text>
<text x="112.1" y="141.7">Conn_01x03</text>
<text x="118.4" y="140">J4</text>
<text x="139.3" y="141.7">ERM2-024DC</text>
<text x="142.7" y="140">K8</text>
<text x="150.3" y="139.1">-24V</text>
<text x="159.9" y="138.5" transform="rotate(-90 159.9 138.5)">D24</text>
<text x="53.5" y="145">Conn_01x03</text>
<text x="56.7" y="146.7">J3</text>
<text x="91.6" y="145">GND</text>
<text x="97.4" y="146" transform="rotate(-90 97.4 146)">1N4148</text>
<text x="154.1" y="146.7">GND</text>
<text x="159.9" y="146" transform="rotate(-90 159.9 146)">1N4148</text>
<text x="74.5" y="167.5">1N4148</text>
<text x="82" y="167.5">D18</text>
<text x="88.6" y="167">-24V</text>
<text x="137.1" y="167.5">1N4148</text>
<text x="144.5" y="167.5">D22</text>
<text x="151.2" y="167.9">-24V</text>
</g>
<g font-size=".8" fill="#0000c2">
<text x="9.5" y="20.9">питание</text>
<text x="15.5" y="20.9">+24V</text>
<text x="11.2" y="33.5">питание</text>
<text x="17.2" y="33.5">+27V</text>
<text x="54" y="53.3">джойстик</text>
<text x="60.9" y="53.3">FL</text>
<text x="104.4" y="53">motor</text>
<text x="108.8" y="53">FL</text>
<text x="115.8" y="56.3">джойстик</text>
<text x="122.6" y="56.3">FR</text>
<text x="166" y="55.3">motor_FR</text>
<text x="14.9" y="83.5">4M</text>
<text x="14.9" y="78.6">X12</text>
<text x="15.1" y="81.7">4L+</text>
<text x="227.1" y="81.9">curent_FR</text>
<text x="227.4" y="78.1">curent_FL</text>
<text x="246.2" y="79">A0+</text>
<text x="246.4" y="82.4">A1+</text>
<text x="246.4" y="80.7">A0-</text>
<text x="251.5" y="81.5">X10</text>
<text x="14.7" y="88.4">DQa2</text>
<text x="14.7" y="90">DQa3</text>
<text x="14.7" y="86.8">DQa1</text>
<text x="14.8" y="85.1">DQa0</text>
<text x="227" y="85.1">curent_RL</text>
<text x="227.1" y="88.6">curent_RR</text>
<text x="246.4" y="84.1">A1-</text>
<text x="246.4" y="85.7">A2+</text>
<text x="246.4" y="89.1">A3+</text>
<text x="246.5" y="87.4">A2-</text>
<text x="251.7" y="87.4">X11</text>
<text x="14.5" y="95.2">DQa6</text>
<text x="14.7" y="91.8">DQa4</text>
<text x="14.7" y="93.5">DQa5</text>
<text x="246.5" y="90.6">A3-</text>
<text x="248.2" y="94.4">+12V</text>
<text x="248.2" y="92.7">-12V</text>
<text x="252.3" y="92.7">стабилизированный</text>
<text x="253.1" y="94">источник</text>
<text x="259.7" y="94">питания</text>
<text x="14.5" y="96.9">DQa7</text>
<text x="53.9" y="136.4">джойстик</text>
<text x="60.8" y="136.4">RL</text>
<text x="104.7" y="135.9">motor_RL</text>
<text x="114.7" y="136.3">джойстик</text>
<text x="121.5" y="136.3">RR</text>
<text x="166.9" y="135.6">motor_RR</text>
</g>
<g font-size=".8" fill="#a90000">
<text x="21.1" y="20.1">1</text>
<text x="21.1" y="21.8">2</text>
<text x="22.8" y="32.8">1</text>
<text x="22.8" y="34.5">2</text>
<text x="76" y="34.5">42</text>
<text x="76" y="31.1">44</text>
<text x="84.5" y="32.8">41</text>
<text x="137.7" y="33.6">44</text>
<text x="146.1" y="35.3">41</text>
<text x="76" y="41.2">12</text>
<text x="76" y="37.9">14</text>
<text x="84.5" y="39.5">11</text>
<text x="137.7" y="40.4">14</text>
<text x="137.7" y="37">42</text>
<text x="193.3" y="37.6" transform="rotate(-90 193.3 37.6)">3</text>
<text x="198.9" y="41.2">1</text>
<text x="76.1" y="46.3">A1</text>
<text x="84.5" y="46.3">A2</text>
<text x="137.7" y="43.8">12</text>
<text x="146.1" y="42.1">11</text>
<text x="193.3" y="46.1" transform="rotate(-90 193.3 46.1)">2</text>
<text x="100.5" y="53.9">1</text>
<text x="100.5" y="52.2">2</text>
<text x="100.5" y="50.5">3</text>
<text x="137.7" y="48.8">A1</text>
<text x="146.2" y="48.8">A2</text>
<text x="162.2" y="53.1">3</text>
<text x="61.6" y="55.6">1</text>
<text x="61.6" y="57.3">2</text>
<text x="61.6" y="59">3</text>
<text x="122.5" y="58.1">1</text>
<text x="122.5" y="59.8">2</text>
<text x="162.2" y="56.4">1</text>
<text x="162.2" y="54.7">2</text>
<text x="76" y="64.9">42</text>
<text x="76" y="61.5">44</text>
<text x="84.5" y="63.2">41</text>
<text x="122.5" y="61.5">3</text>
<text x="137.7" y="64">44</text>
<text x="146.1" y="65.7">41</text>
<text x="76" y="71.6">12</text>
<text x="76" y="68.3">14</text>
<text x="84.5" y="70">11</text>
<text x="137.7" y="70.8">14</text>
<text x="137.7" y="67.4">42</text>
<text x="193.3" y="66.4" transform="rotate(-90 193.3 66.4)">3</text>
<text x="198.9" y="70">1</text>
<text x="76.1" y="76.7">A1</text>
<text x="84.5" y="76.7">A2</text>
<text x="137.7" y="74.2">12</text>
<text x="146.1" y="72.5">11</text>
<text x="193.3" y="74.8" transform="rotate(-90 193.3 74.8)">2</text>
<text x="21.9" y="80.9">1</text>
<text x="21.9" y="82.6">2</text>
<text x="137.7" y="79.2">A1</text>
<text x="146.2" y="79.2">A2</text>
<text x="242.4" y="78.4">1</text>
<text x="242.4" y="80.1">2</text>
<text x="242.4" y="81.8">3</text>
<text x="242.4" y="83.5">4</text>
<text x="21.9" y="84.3">3</text>
<text x="21.9" y="86">4</text>
<text x="21.9" y="87.7">5</text>
<text x="21.9" y="89.4">6</text>
<text x="242.4" y="85.2">5</text>
<text x="242.4" y="86.9">6</text>
<text x="242.4" y="88.5">7</text>
<text x="21.9" y="91.1">7</text>
<text x="21.9" y="92.8">8</text>
<text x="21.9" y="94.5">9</text>
<text x="193.3" y="93.4" transform="rotate(-90 193.3 93.4)">3</text>
<text x="242" y="93.6">10</text>
<text x="242.4" y="90.2">8</text>
<text x="242.4" y="91.9">9</text>
<text x="21.5" y="96.1">10</text>
<text x="193.3" y="101.9" transform="rotate(-90 193.3 101.9)">2</text>
<text x="198.9" y="97">1</text>
<text x="76" y="113.9">44</text>
<text x="138.5" y="113.9">44</text>
<text x="76" y="117.3">42</text>
<text x="84.5" y="115.6">41</text>
<text x="138.5" y="117.3">42</text>
<text x="147" y="115.6">41</text>
<text x="193.3" y="119.6" transform="rotate(-90 193.3 119.6)">3</text>
<text x="76" y="124">12</text>
<text x="76" y="120.6">14</text>
<text x="84.5" y="122.3">11</text>
<text x="138.5" y="124">12</text>
<text x="138.5" y="120.6">14</text>
<text x="147" y="122.3">11</text>
<text x="198.9" y="123.2">1</text>
<text x="76.1" y="129.1">A1</text>
<text x="84.5" y="129.1">A2</text>
<text x="138.6" y="129.1">A1</text>
<text x="147" y="129.1">A2</text>
<text x="193.3" y="128" transform="rotate(-90 193.3 128)">2</text>
<text x="100.5" y="136.7">1</text>
<text x="100.5" y="135">2</text>
<text x="100.5" y="133.3">3</text>
<text x="163" y="136.7">1</text>
<text x="163" y="135">2</text>
<text x="163" y="133.3">3</text>
<text x="59.1" y="138.4">1</text>
<text x="59.1" y="140.1">2</text>
<text x="59.1" y="141.8">3</text>
<text x="123.3" y="138.4">1</text>
<text x="123.3" y="140.1">2</text>
<text x="123.3" y="141.8">3</text>
<text x="76" y="147.7">42</text>
<text x="76" y="144.3">44</text>
<text x="84.5" y="146">41</text>
<text x="138.5" y="147.7">42</text>
<text x="138.5" y="144.3">44</text>
<text x="147" y="146">41</text>
<text x="76" y="154.4">12</text>
<text x="76" y="151.1">14</text>
<text x="84.5" y="152.8">11</text>
<text x="138.5" y="154.4">12</text>
<text x="138.5" y="151.1">14</text>
<text x="147" y="152.8">11</text>
<text x="76.1" y="159.5">A1</text>
<text x="84.5" y="159.5">A2</text>
<text x="138.6" y="159.5">A1</text>
<text x="147" y="159.5">A2</text>
</g>
<g font-size=".8" fill="#0f0f0f">
<text x="53.2" y="47.9">UP_FL</text>
<text x="115.7" y="51.3">UP_FR</text>
<text x="54.1" y="64">DOWN_FL</text>
<text x="115.7" y="67.4">DOWN_FR</text>
<text x="44.8" y="82.6">DOWN_FL</text>
<text x="46.5" y="79.2">UP_FL</text>
<text x="43.9" y="89.3">DOWN_FR</text>
<text x="45.6" y="85.9">UP_FR</text>
<text x="45.6" y="92.7">UP_RL</text>
<text x="43.9" y="96.1">DOWN_RL</text>
<text x="45.6" y="99.5">UP_RR</text>
<text x="43.9" y="103.7">DOWN_RR</text>
<text x="54.1" y="130.7">UP_RL</text>
<text x="115.7" y="129.9">UP_RR</text>
<text x="115.7" y="148.5">DOWN_RR</text>
<text x="54.1" y="151">DOWN_RL</text>
</g>
<text font-size=".7" fill="#006464" x="234.8" y="100.2">R5</text>
</svg>
